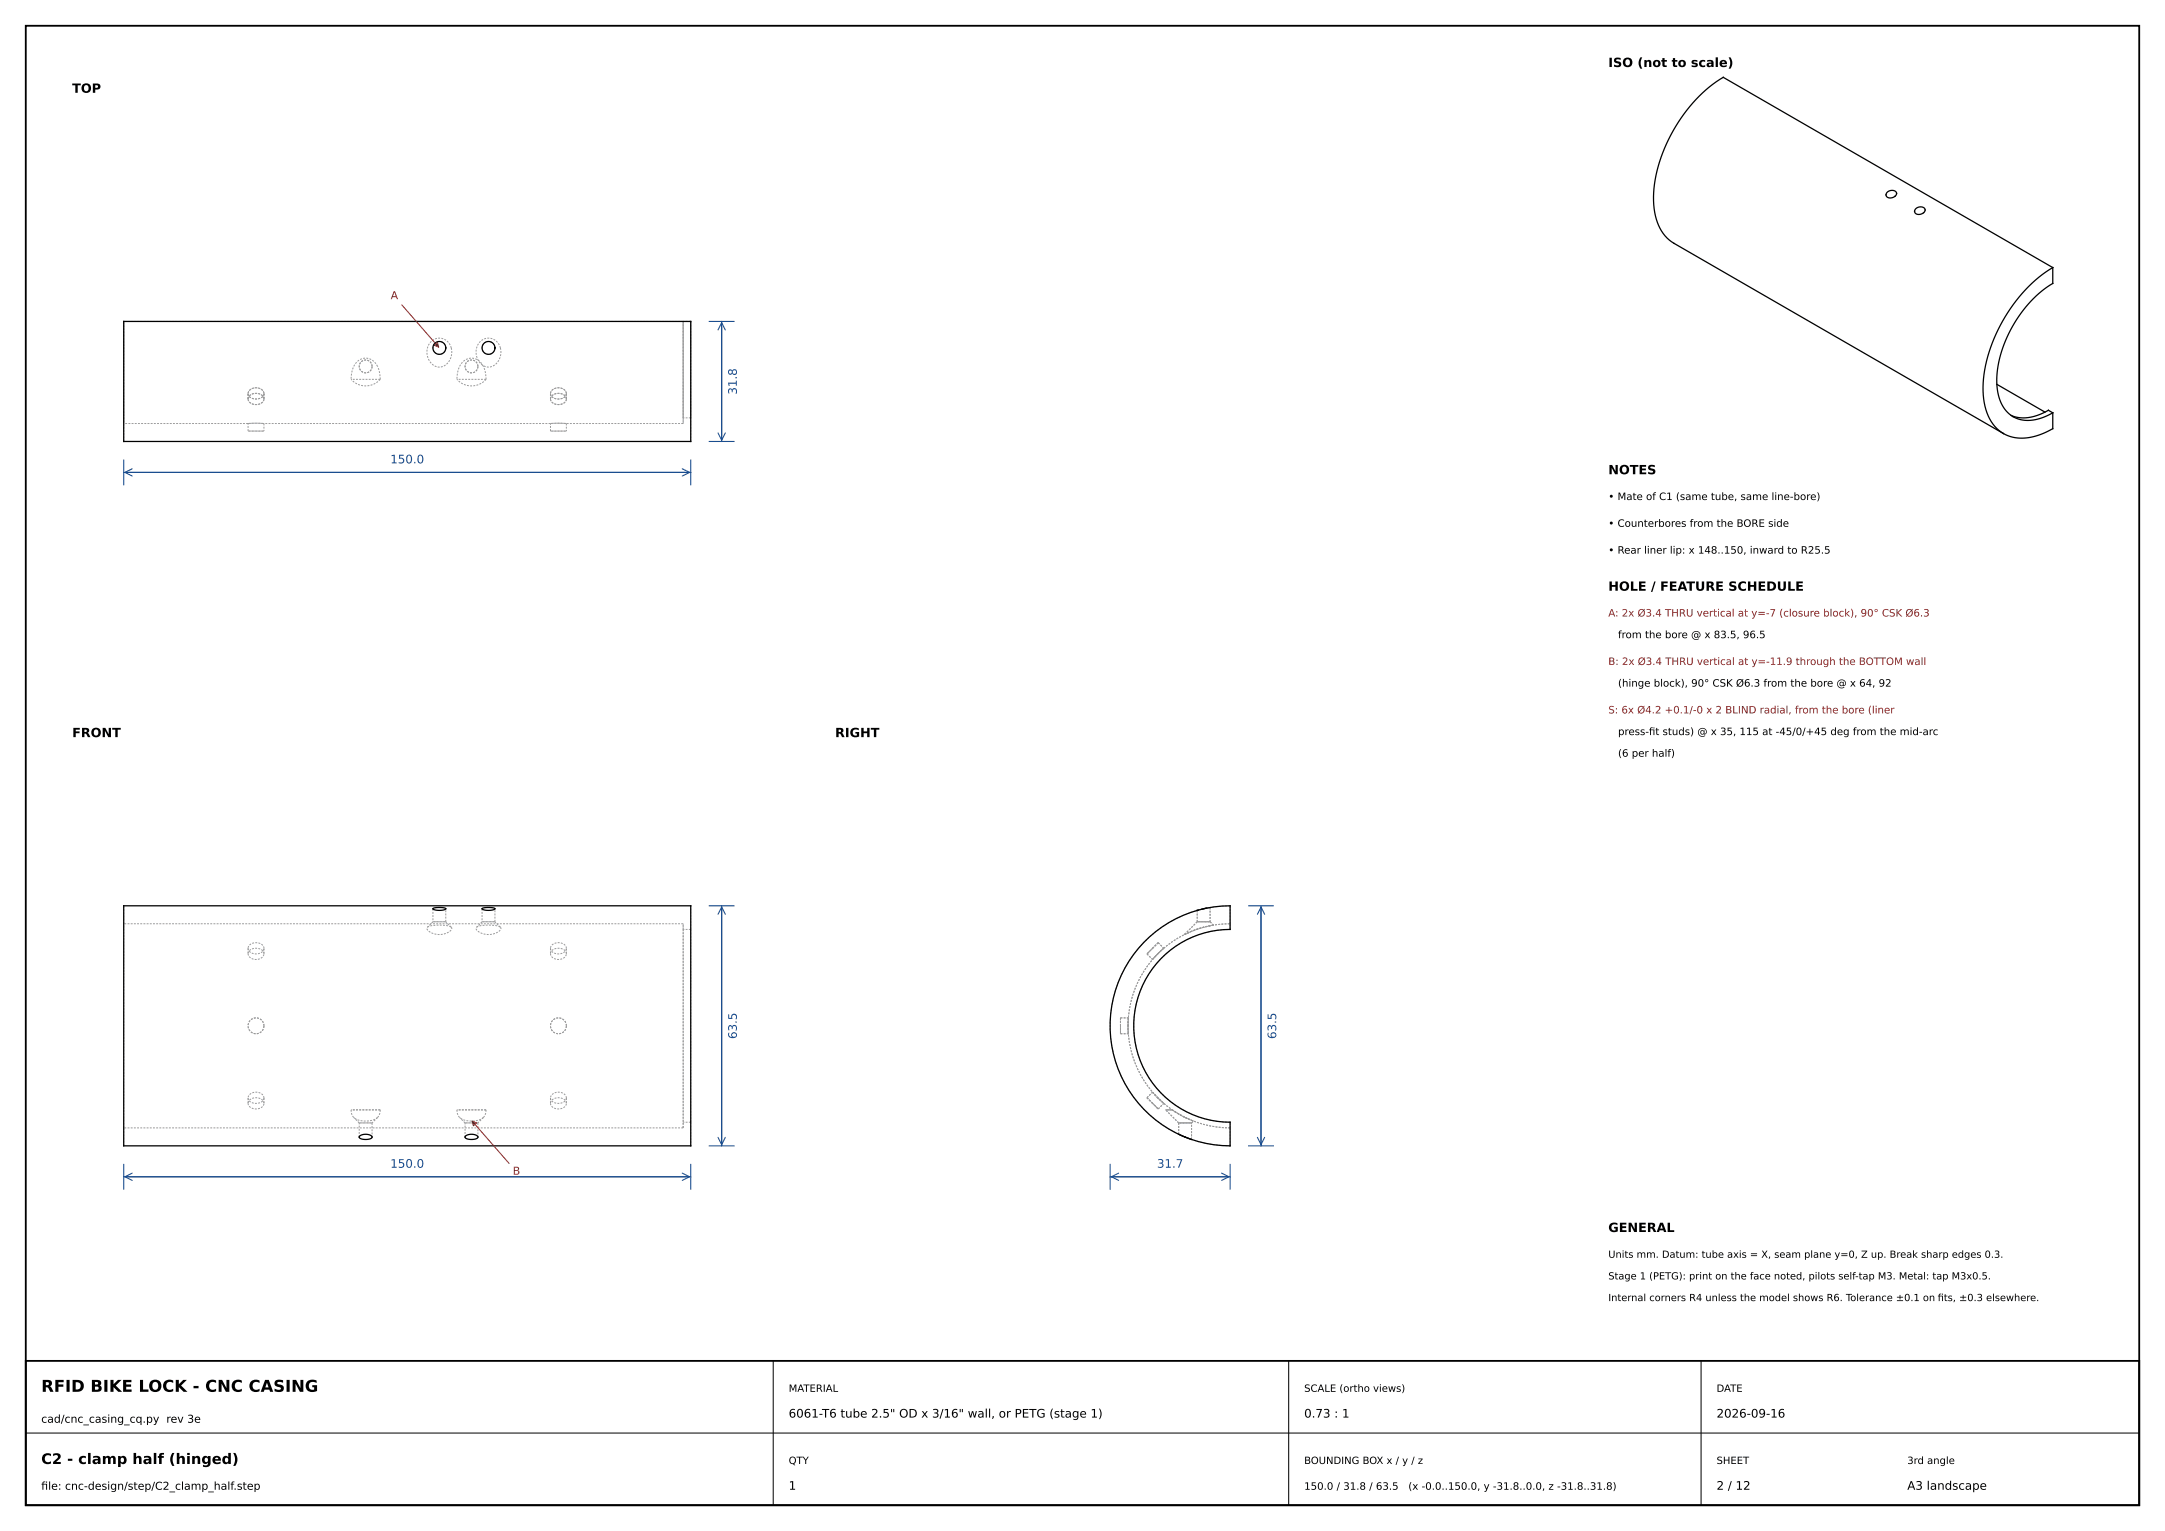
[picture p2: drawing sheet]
<svg xmlns="http://www.w3.org/2000/svg" width="420mm" height="297mm" viewBox="0 0 420 297" stroke-linecap="round" stroke-linejoin="round" font-family="sans-serif">
<path d="M5 5h410v287h-410zM5 264h410v28h-410z" fill="none" stroke="#000" stroke-width=".35"/>
<g fill="none" stroke="#9a9a9a" stroke-width=".19" stroke-dasharray=".4 .2" stroke-linecap="butt">
<path d="M24 62.4v19.8M48.1 76.4a1.72 1.72 0 0 0 2.8 .6l.3-.6M48.1 76.4a1.61 1.61 0 0 1 1.6-1.2 1.61 1.61 0 0 1 1.5 1.2M48.1 77.4a1.63 1.63 0 0 0 1.6 1.1 1.63 1.63 0 0 0 1.5-1.1M48.1 77.4a1.63 1.63 0 0 1 1.6-1.1 1.63 1.63 0 0 1 1.5 1.1M48.1 77.4v-1M51.2 76.4a1.61 1.61 0 0 0-1.5-1.2 1.61 1.61 0 0 0-1.6 1.2M51.2 76.4a1.7 1.7 0 0 1-2.5 .8l-.4-.4-.2-.4M51.2 76.4v1M51.2 77.4a1.63 1.63 0 0 0-1.5-1.1 1.63 1.63 0 0 0-1.6 1.1M51.2 77.4a1.63 1.63 0 0 1-1.5 1.1 1.63 1.63 0 0 1-1.6-1.1M72.2 71.1a1.25 1.25 0 0 0-1.8-1.1 1.25 1.25 0 0 0-.2 2.1 1.25 1.25 0 0 0 2-.8v-.2"/>
<path d="M72.2 71.1a1.25 1.25 0 0 1-1.8 1.1 1.25 1.25 0 0 1-.2-2.1 1.25 1.25 0 0 1 2 .8v.2M73.2 71.1a2.53 2.53 0 0 0-2.6-1.6 2.53 2.53 0 0 0-2.2 2.2l-.3 1.9M73.8 73.6l-.2-1.4-.4-1.1M73.8 73.6h-5.7M73.8 73.6a3.8 3.8 0 0 1-5.7 0M86.5 67.5a1.25 1.25 0 0 0-1.8-1.1 1.25 1.25 0 0 0-.2 2.1 1.25 1.25 0 0 0 2-.8v-.2M87.5 67.5a2.83 2.83 0 0 1-2.5 3.7 2.92 2.92 0 0 1-2.2-2.7 2.92 2.92 0 0 1 1.9-2.8 2.38 2.38 0 0 1 2.8 1.8M92.7 71.1a1.25 1.25 0 0 0-1.8-1.1 1.25 1.25 0 0 0-.2 2.1 1.25 1.25 0 0 0 2-.8v-.2M92.7 71.1a1.25 1.25 0 0 1-1.8 1.1 1.25 1.25 0 0 1-.2-2.1 1.25 1.25 0 0 1 2 .8v.2M93.8 71.1a2.53 2.53 0 0 0-2.7-1.6 2.53 2.53 0 0 0-2.2 2.2l-.3 1.9M94.3 73.6l-.2-1.4-.3-1.1M94.3 73.6h-5.7"/>
<path d="M94.3 73.6a3.8 3.8 0 0 1-5.7 0M96 67.5a1.25 1.25 0 0 0-1.8-1.1 1.25 1.25 0 0 0-.2 2.1 1.25 1.25 0 0 0 2-.8v-.2M97.1 67.5a2.83 2.83 0 0 1-2.6 3.7 2.92 2.92 0 0 1-2.1-2.7 2.92 2.92 0 0 1 1.9-2.8 2.38 2.38 0 0 1 2.8 1.8M106.8 76.4a1.72 1.72 0 0 0 2.8 .6l.3-.6M106.8 76.4a1.61 1.61 0 0 1 1.5-1.2 1.61 1.61 0 0 1 1.6 1.2M106.8 77.4a1.63 1.63 0 0 0 1.5 1.1 1.63 1.63 0 0 0 1.6-1.1M106.8 77.4a1.63 1.63 0 0 1 1.5-1.1 1.63 1.63 0 0 1 1.6 1.1M106.8 77.4v-1M109.9 76.4a1.61 1.61 0 0 0-1.6-1.2 1.61 1.61 0 0 0-1.5 1.2M109.9 76.4a1.7 1.7 0 0 1-2.5 .8l-.4-.4-.2-.4M109.9 76.4v1M109.9 77.4a1.63 1.63 0 0 0-1.6-1.1 1.63 1.63 0 0 0-1.5 1.1"/>
<path d="M109.9 77.4a1.63 1.63 0 0 1-1.6 1.1 1.63 1.63 0 0 1-1.5-1.1M132.5 62.4h-108.5M132.5 62.4v19.8M132.5 62.4v18.7M134 62.4h-110M134 62.4h-1.5M134 62.4v18.7M24 85.6v-23.2M24 82.2v-19.8M48.1 82.2h3.1M48.1 83.6h3.1M48.1 82.2h-24.1"/>
<path d="M48.1 83.6v-1.4M51.2 82.2h-3.1M51.2 82.2v1.4M51.2 83.6h-3.1M106.8 82.2h3.1M106.8 83.6h3.1M106.8 82.2h-55.6M106.8 83.6v-1.4M109.9 82.2h-3.1M109.9 82.2v1.4M109.9 83.6h-3.1M132.5 82.2v-19.8"/>
<path d="M132.5 81.1v-18.7M132.5 82.2h-22.6M134 85.6v-23.2M134 81.1v-18.7M134 81.1h-1.5M24 179.2v-3.5M82.9 179.9l.8-.3 1.5-.1 1.5 .1 .8 .3M84 178.8h2.5M84 176.3v2.5M84 178.8l-1.1 1.1M86.5 178.8v-2.5M86.5 178.8h-2.5"/>
<path d="M87.5 179.9h.1a1.45 1.45 0 0 1-1.5 1.3 2.93 2.93 0 0 1-3.3-1l.1-.3M87.5 179.9l-1-1.1M92.5 179.9l.7-.3 1.5-.1 1.5 .1 .9 .3M93.5 178.8h2.5M93.5 176.3v2.5M93.5 178.8l-1 1.1M96 178.8v-2.5M96 178.8h-2.5M97.1 179.9a1.45 1.45 0 0 1-1.5 1.3 2.93 2.93 0 0 1-3.2-1l.1-.3M97.1 179.9l-1.1-1.1M132.5 179.2h-108.5M232.3 176.6l1.2-.3"/>
<path d="M232.3 178.8h1.2M232.3 176.6v2.2M232.3 178.8l-2.5 2.5M232.5 176.6h-.2M233.2 176.4l-.7 .1M233.5 176.3l1.2-.3M233.5 178.8h1.2M233.5 179.9l-1.9 .6-1.8 .8M233.9 176.2h-.1M234.7 176l-2.4 .6M234.7 176l-.6 .2M234.7 178.8h-2.4"/>
<path d="M234.7 176v2.8M234.7 178.8l.7 .7M235.4 179.5l-1.9 .4M238.6 175.7a23.3 23.3 0 0 0-23.2 23.3 23.3 23.3 0 0 0 23.2 23.3M238.6 179.2v-3.5M48.1 185a1.61 1.61 0 0 0 1.6 1.1 1.61 1.61 0 0 0 1.5-1.1M48.1 184a1.63 1.63 0 0 0 1.6 1.1 1.63 1.63 0 0 0 1.5-1.1M48.1 184v1M51.2 185a1.7 1.7 0 0 0-2.5-.8l-.4 .3-.2 .5M51.2 199a1.54 1.54 0 0 0-2.2-1.4 1.54 1.54 0 0 0-.2 2.6 1.54 1.54 0 0 0 2.4-1v-.2M51.2 185v-1M51.2 184a1.63 1.63 0 0 0-1.5-1.1 1.63 1.63 0 0 0-1.6 1.1"/>
<path d="M51.2 199a1.54 1.54 0 0 0-2.2-1.4 1.54 1.54 0 0 0-.2 2.7 1.54 1.54 0 0 0 2.4-1.1v-.2M106.8 185a1.61 1.61 0 0 0 1.5 1.1 1.61 1.61 0 0 0 1.6-1.1M106.8 184a1.63 1.63 0 0 0 1.5 1.1 1.63 1.63 0 0 0 1.6-1.1M106.8 184v1M109.9 185a1.7 1.7 0 0 0-2.5-.8l-.4 .3-.2 .5M109.9 199a1.54 1.54 0 0 0-2.3-1.4 1.54 1.54 0 0 0-.2 2.6 1.54 1.54 0 0 0 2.5-1v-.2M109.9 185v-1M109.9 184a1.63 1.63 0 0 0-1.6-1.1 1.63 1.63 0 0 0-1.5 1.1M109.9 199a1.54 1.54 0 0 0-2.3-1.4 1.54 1.54 0 0 0-.2 2.7 1.54 1.54 0 0 0 2.5-1.1v-.2M132.5 180.3v-1.1M134 180.3v-4.6M134 180.3h-1.5"/>
<path d="M217.4 199v-1.5M217.4 197.5v3M217.4 197.5h1.5M218.8 199l.1-1.5M218.9 197.5v3M222.5 185.1l1.1-1.1M222.5 185.1l1.1 1M223.6 186.1l1-1.1M223.6 184l1.1-1.1M224.6 185l1.2-1M224.7 182.9l-2.2 2.2M224.7 182.9l1.1 1.1"/>
<path d="M225.8 184l-2.2 2.1M229.8 181.3l2.7-1.1 2.9-.7M238.6 180.3v-1.1M24 218.8v-39.6M48.1 213a1.72 1.72 0 0 0 2.8 .6l.3-.6M48.1 214a1.63 1.63 0 0 0 1.6 1.1 1.63 1.63 0 0 0 1.5-1.1M48.1 214v-1M51.2 213a1.61 1.61 0 0 0-1.5-1.1 1.61 1.61 0 0 0-1.6 1.1M51.2 213v1M51.2 214a1.63 1.63 0 0 0-1.5-1.1 1.63 1.63 0 0 0-1.6 1.1M68.6 216.8l-.4-.6-.1-.9M69.7 217.8h2.5"/>
<path d="M69.7 217.8l-1.1-1M72.2 217.8v2.8M72.2 217.8h-2.5M73.2 216.8l-.9 .5-1.4 .2-1.4-.2-.9-.5M73.2 216.8l-1 1M73.8 215.3l-.2 .9-.4 .6M73.8 215.3h-5.7M89.2 216.8l-.4-.6-.2-.9M90.2 217.8h2.5M90.2 217.8l-1-1M92.7 217.8v2.8M92.7 217.8h-2.5"/>
<path d="M93.8 216.8l-1 .5-1.4 .2-1.4-.2-.8-.5M93.8 216.8l-1.1 1M94.3 215.3l-.2 .9-.3 .6M94.3 215.3h-5.7M106.8 213a1.72 1.72 0 0 0 2.8 .6l.3-.6M106.8 214a1.63 1.63 0 0 0 1.5 1.1 1.63 1.63 0 0 0 1.6-1.1M106.8 214v-1M109.9 213a1.61 1.61 0 0 0-1.6-1.1 1.61 1.61 0 0 0-1.5 1.1M109.9 213v1M109.9 214a1.63 1.63 0 0 0-1.6-1.1 1.63 1.63 0 0 0-1.5 1.1M132.5 218.8h-108.5M132.5 218.8v-1.1"/>
<path d="M132.5 218.8v-39.6M132.5 217.7v-37.4M134 217.7h-1.5M134 217.7v4.6M134 217.7v-37.4M217.4 200.5v-1.5M217.4 200.5h1.5M218.9 200.5l-.1-1.5M222.5 212.9l2.2 2.2M222.5 212.9l1.1-1M223.6 211.9l2.2 2.1M223.6 214l-1.1-1.1"/>
<path d="M224.6 213l-1-1.1M224.7 215.1l-1.1-1.1M224.7 215.1l1.1-1.1M225.8 214l-1.2-1M226.1 215.3h1.3M227.4 215.3l2.5 1.5M227.4 215.3h-1.3M228.7 217.8h2.5M228.7 217.8l-2.6-2.5M229.9 217.8h-1.2M229.9 216.8l1.6 .7M231.2 217.8h-1.3"/>
<path d="M231.2 217.8l.3-.3M231.5 217.5l-2.1-1-2-1.2M238.6 218.8a19.8 19.8 0 0 1-19.8-19.8 19.8 19.8 0 0 1 19.8-19.8M238.6 218.8v-1.1M238.6 217.7a18.7 18.7 0 0 1-18.7-18.7 18.7 18.7 0 0 1 18.7-18.7M24 222.3v-3.5M69.7 220.6v-2.8M90.2 220.6v-2.8M228.7 220l1.2 .6M228.7 220v-2.2M229.9 220.6l1.3 .4M231.2 221l-2.5-1"/>
<path d="M231.2 221v-3.2M238.6 222.3v-3.5"/>
</g>
<g fill="none" stroke="#000" stroke-width=".25">
<path d="M366.1 37.3l.5-.3 .7-.1 .5 .3 .1 .4-.5 .6-.9 .2-.4-.2-.2-.2v-.4zM371.6 40.5l.5-.3 .7-.1 .5 .3 .2 .4-.5 .6-1 .2-.3-.2-.3-.2v-.4zM398.2 51.9l-63.9-36.9a30 30 0 0 0-13.5 23.2 10.2 10.2 0 0 0 3.5 8.7l64.4 37.2M398.2 51.9a30 30 0 0 0-13.5 23.2 10.2 10.2 0 0 0 3.5 8.7l.5 .3M398.2 51.9v3.1a23.9 23.9 0 0 0-10.8 19.2 7.3 7.3 0 0 0 3.4 6.8l1.6 .5h1.9l1.9-.5 2-.9M24 62.4h110v23.2h-110zM387.4 74.6l9.3 5.3M398.2 80.1v3.1l-2.7 1.2a8.2 8.2 0 0 1-6.8-.3M398.2 80.1l-.8-.5-2.2 1-2.2 .5-1.5-.1-1.4-.4M24 175.7h110v46.6h-110zM84 176.2l.8-.1h1.2a.28 .28 0 0 1 .3 0 .28 .28 0 0 1 .1 .3l-1.5 .2-.7-.1zM93.6 176.2l.7-.1h1.2a.28 .28 0 0 1 .3 0 .28 .28 0 0 1 .1 .3l-1.4 .2-.8-.1z"/>
<path d="M232.3 176.6h.1M232.5 176.5h.1M233.8 176.2l-.6 .2M234.1 176.2h-.2M221.9 182.8a23.3 23.3 0 0 1 16.7-7.1v4.6a18.7 18.7 0 0 0-18.7 18.7 18.7 18.7 0 0 0 18.7 18.7v4.6a23.3 23.3 0 0 1-21.4-14.2 23.3 23.3 0 0 1 4.7-25.3zM69.8 220.4l.8-.3h1a.4 .4 0 0 1 .5 .3 .4 .4 0 0 1-.2 .5l-.8 .1h-.9a.39 .39 0 0 1-.4-.2 .39 .39 0 0 1 0-.4zM90.3 220.4l.8-.3h1.1a.4 .4 0 0 1 .5 .3 .4 .4 0 0 1-.2 .5l-.8 .1h-.9a.39 .39 0 0 1-.5-.2 .39 .39 0 0 1 0-.4zM228.7 220l2.5 1M229.9 220.6h.1"/>
<circle cx="85.2" cy="67.5" r="1.25"/>
<circle cx="94.8" cy="67.5" r="1.25"/>
</g>
<g fill="none" stroke="#1a4d8f" stroke-width=".21">
<path d="M137.6 62.4h4.8M139.3 64l.7-1.4 .7 1.4M140 62.6v22.8M140 62.4v23.2M24 91.6h110M24 89.2v4.8M24.2 91.6h109.6M25.6 90.9l-1.4 .7 1.4 .7M132.4 90.9l1.4 .7-1.4 .7M134 89.2v4.8M137.6 85.6h4.8M139.3 84l.7 1.4 .7-1.4"/>
<path d="M137.6 175.7h4.8M139.3 177.4l.7-1.4 .7 1.4M140 176v46M140 175.7v46.6M242.2 175.7h4.8M243.9 177.4l.7-1.4 .7 1.4M244.6 176v46M244.6 175.7v46.6M24 225.9v4.8M24 228.3h110M24.2 228.3h109.6M25.6 227.6l-1.4 .7 1.4 .7"/>
<path d="M132.4 227.6l1.4 .7-1.4 .7M134 225.9v4.8M137.6 222.3h4.8M139.3 220.6l.7 1.4 .7-1.4M215.4 228.3h23.2M215.4 225.9v4.8M215.6 228.3h22.8M217 227.6l-1.4 .7 1.4 .7M237 227.6l1.4 .7-1.4 .7M238.6 225.9v4.8M242.2 222.3h4.8M243.9 220.6l.7 1.4 .7-1.4"/>
</g>
<path d="M5 278h410M150 264v28M250 264v28M330 264v28" fill="none" stroke="#000" stroke-width=".19"/>
<path d="M77.9 59.1l7.2 8.2M91.6 217.5l7.2 8.2" fill="none" stroke="#8a1a1a" stroke-width=".19"/>
<g fill="#8a1a1a" stroke="#8a1a1a" stroke-width=".19">
<path d="M84.2 67l.7-.6 .2 .9z"/>
<path d="M91.6 217.5l.9 .3-.7 .6z"/>
</g>
<text font-size="3.2" x="8" y="270">RFID BIKE LOCK - CNC CASING</text>
<text font-size="2.8" x="8" y="284">C2 - clamp half (hinged)</text>
<g font-size="2.5">
<text x="14" y="18">TOP</text>
<text x="312" y="13">ISO (not to scale)</text>
<text x="312" y="92">NOTES</text>
<text x="312" y="114.6">HOLE / FEATURE SCHEDULE</text>
<text x="14" y="143">FRONT</text>
<text x="162" y="143">RIGHT</text>
<text x="312" y="239">GENERAL</text>
</g>
<g font-size="2.3" fill="#1a4d8f">
<text x="142.9" y="76.6" transform="rotate(-90 142.9 76.6)">31.8</text>
<text x="75.7" y="89.9">150.0</text>
<text x="142.9" y="201.6" transform="rotate(-90 142.9 201.6)">63.5</text>
<text x="247.6" y="201.6" transform="rotate(-90 247.6 201.6)">63.5</text>
<text x="75.7" y="226.5">150.0</text>
<text x="224.4" y="226.5">31.7</text>
</g>
<g font-size="2.3">
<text x="153" y="275">6061-T6 tube 2.5&quot; OD x 3/16&quot; wall, or PETG (stage 1)</text>
<text x="253" y="275">0.73 : 1</text>
<text x="333" y="275">2026-09-16</text>
<text x="153" y="289">1</text>
<text x="333" y="289">2 / 12</text>
<text x="370" y="289">A3 landscape</text>
</g>
<g font-size="2.1" fill="#8a1a1a">
<text x="75.8" y="58">A</text>
<text x="99.5" y="227.9">B</text>
</g>
<g font-size="2.1">
<text x="8" y="276">cad/cnc_casing_cq.py rev 3e</text>
<text x="8" y="289">fle: cnc-design/step/C2_clamp_half.step</text>
<text x="8" y="289">i</text>
</g>
<g font-size="2">
<text x="312" y="97">• Mate of C1 (same tube, same line-bore)</text>
<text x="312" y="102.2">• Counterbores from the BORE side</text>
<text x="312" y="107.4">• Rear liner lip: x 148..150, inward to R25.5</text>
<text x="313.9" y="123.8">from the bore @ x 83.5, 96.5</text>
<text x="313.9" y="133.2">(hinge block), 90° CSK Ø6.3 from the bore @ x 64, 92</text>
<text x="313.9" y="142.6">press-ft studs) @ x 35, 115 at -45/0/+45 deg from the mid-arc</text>
<text x="319.9" y="142.6">i</text>
<text x="313.9" y="146.8">(6 per half)</text>
<text x="253" y="289">150.0 / 31.8 / 63.5</text>
<text x="273.2" y="289">(x -0.0..150.0, y -31.8..0.0, z -31.8..31.8)</text>
</g>
<g font-size="2" fill="#8a1a1a">
<text x="312" y="119.6">A: 2x Ø3.4 THRU vertical at y=-7 (closure block), 90° CSK Ø6.3</text>
<text x="312" y="129">B: 2x Ø3.4 THRU vertical at y=-11.9 through the BOTTOM wall</text>
<text x="312" y="138.4">S: 6x Ø4.2 +0.1/-0 x 2 BLIND radial, from the bore (liner</text>
</g>
<g font-size="1.9">
<text x="312" y="244">Units mm. Datum: tube axis = X, seam plane y=0, Z up. Break sharp edges 0.3.</text>
<text x="312" y="248.2">Stage 1 (PETG): print on the face noted, pilots self-tap M3. Metal: tap M3x0.5.</text>
<text x="312" y="252.4">Internal corners R4 unless the model shows R6. Tolerance ±0.1 on fts, ±0.3 elsewhere.</text>
<text x="375.9" y="252.4">i</text>
<text x="153" y="270">MATERIAL</text>
<text x="253" y="270">SCALE (ortho views)</text>
<text x="333" y="270">DATE</text>
<text x="153" y="284">QTY</text>
<text x="253" y="284">BOUNDING BOX x / y / z</text>
<text x="333" y="284">SHEET</text>
<text x="370" y="284">3rd angle</text>
</g>
</svg>
